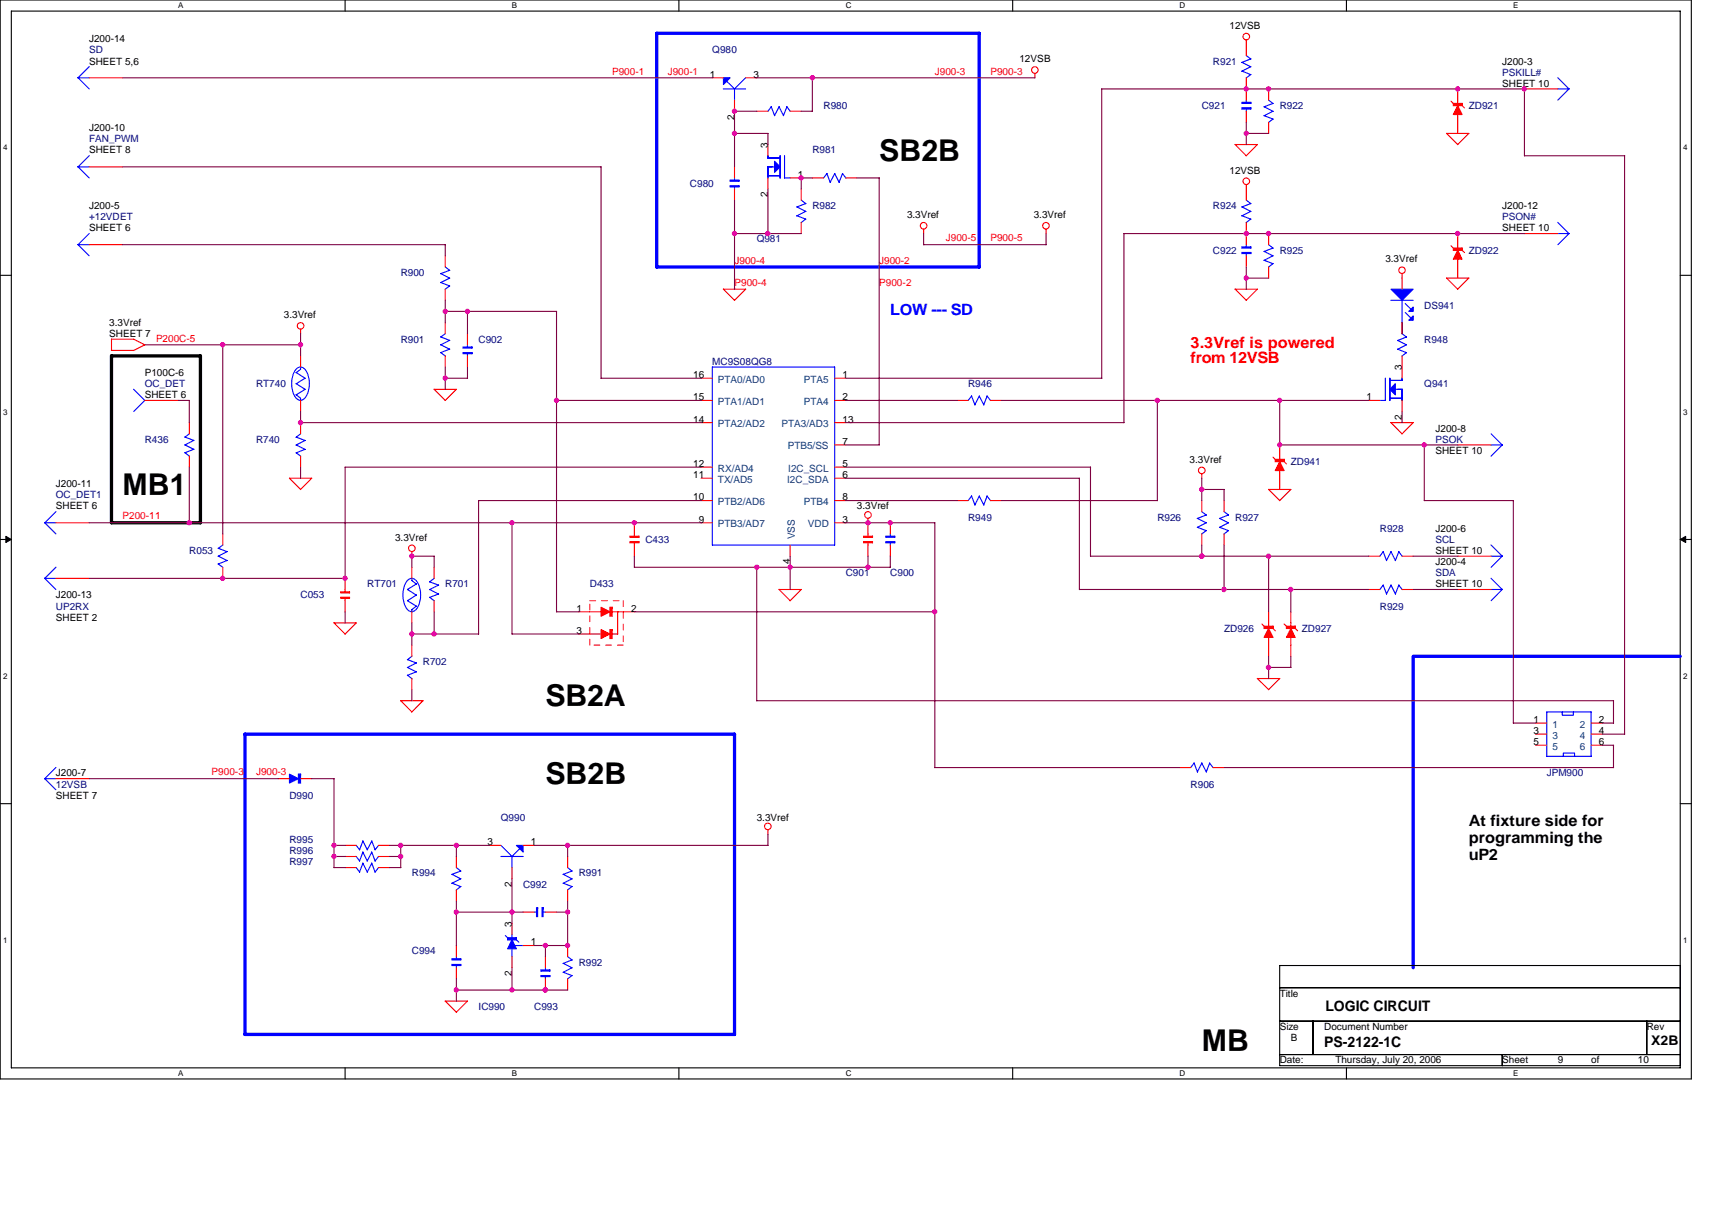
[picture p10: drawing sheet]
<svg xmlns="http://www.w3.org/2000/svg" width="297mm" height="210mm" viewBox="0 0 297 210" stroke-linecap="round" stroke-linejoin="round" font-family="sans-serif">
<path d="M0 0h293.5v187.2h-293.5zM2 1.9h289.5v183.4h-289.5z" fill="none" stroke="#000" stroke-width=".19"/>
<g fill="#fff">
<path d="M30.9 .2h.9v1.6h-.9z"/>
<path d="M30.9 185.5h.9v1.6h-.9z"/>
</g>
<path d="M59.9 0v1.9M59.9 185.3v1.9" fill="none" stroke="#000" stroke-width=".19"/>
<g fill="#fff">
<path d="M88.8 .2h.9v1.6h-.9z"/>
<path d="M88.8 185.5h.9v1.6h-.9z"/>
</g>
<path d="M117.8 0v1.9M117.8 185.3v1.9" fill="none" stroke="#000" stroke-width=".19"/>
<g fill="#fff">
<path d="M146.7 .2h1v1.6h-1z"/>
<path d="M146.7 185.5h1v1.6h-1z"/>
</g>
<path d="M175.7 0v1.9M175.7 185.3v1.9" fill="none" stroke="#000" stroke-width=".19"/>
<g fill="#fff">
<path d="M204.7 .2h1v1.6h-1z"/>
<path d="M204.7 185.5h1v1.6h-1z"/>
</g>
<path d="M233.6 0v1.9M233.6 185.3v1.9" fill="none" stroke="#000" stroke-width=".19"/>
<g fill="#fff">
<path d="M262.6 .2h.9v1.6h-.9z"/>
<path d="M262.6 185.5h.9v1.6h-.9z"/>
<path d="M.5 24.8h.8v1.6h-.8z"/>
<path d="M292 24.8h.8v1.6h-.8z"/>
<path d="M.5 70.7h.8v1.5h-.8z"/>
<path d="M292 70.7h.8v1.5h-.8z"/>
</g>
<path d="M0 47.8h2M291.5 47.8h2" fill="none" stroke="#000" stroke-width=".19"/>
<g fill="#fff">
<path d="M.5 116.5h.8v1.6h-.8z"/>
<path d="M292 116.5h.8v1.6h-.8z"/>
</g>
<path d="M0 93.6h2M291.5 93.6h2" fill="none" stroke="#000" stroke-width=".19"/>
<path d="M1 93.1l1 .5-1 .5zM291.5 93.6l1-.5v1z" fill="#000" stroke="#000" stroke-width=".17"/>
<g fill="#fff">
<path d="M.5 162.4h.8v1.5h-.8z"/>
<path d="M292 162.4h.8v1.5h-.8z"/>
</g>
<path d="M0 139.5h2M291.5 139.5h2M222 167.6h69.5v17.3h-69.5zM222 171.4h69.5M222 177.2h69.5M227.8 177.2v5.8M285.7 177.2v5.8M222 183h69.5M260.6 183v1.9" fill="none" stroke="#000" stroke-width=".19"/>
<path d="M113.9 5.8h56v40.5h-56zM291.5 113.9h-46.3v54M42.5 127.4h84.9v52.1h-84.9z" fill="none" stroke="#00f" stroke-width=".57"/>
<path d="M19.3 61.8h15.5v28.9h-15.5z" fill="none" stroke="#000" stroke-width=".57"/>
<g fill="none" stroke="#f00" stroke-width=".19">
<path d="M15.5 13.5h5.8M123.6 13.5h1.9M127.4 17.4v1.9M129.4 13.5h1.9M131.3 19.3h1.9M137.1 19.3h1.9M179.6 12.7v.8M216.2 6.9v2.8M216.2 13.5v3.9M216.2 19.3v1.9M220.1 15.4v2M251.8 17.6l.6 .6"/>
<path d="M252.9 15.4v2.5M252.9 19.9v3.3M253.5 18.1l.6 .6M264.5 15.4h5.8M15.5 29h5.8M127.4 29v1.9M127.4 32.8v1.9M133.2 25.1v1.9M133.2 30.9v1.9M137.1 30.9h1.9M139 32.8v1.9M139 38.6v1.9"/>
<path d="M140.9 30.9h2M146.7 30.9h2M160.2 39.8v.8M181.5 39.8v.8M214.3 25.1l1.9 1.9M214.3 25.1h3.9l-2 2M216.2 32v2.7M216.2 38.6v3.9M220.1 21.2v2M251 23.1l1.9 2M251 23.2h3.9M254.8 23.2l-1.9 1.9"/>
<path d="M15.5 42.5h5.8M25.1 59.8l-1.9 1M25.1 59.9l-1.9-1h-3.9v1.9M52.2 57.1v.8M77.3 44.4v1.9M77.3 50.2v1.9M77.3 56v1.9M81.1 57.9v1.9M125.5 50.2l1.9 1.9M125.5 50.2h3.9M129.4 50.2l-2 1.9M214.3 50.2l1.9 1.9"/>
<path d="M214.3 50.2h3.9l-2 1.9M216.2 44.4v1.9M220.1 40.5v2M220.1 46.3v2M243.3 47.5v2.7M243.3 56v1.9M251 48.2l1.9 2M251 48.3h3.9M251.8 42.7l.6 .6M252.9 40.5v2.6M252.9 45v3.3M253.5 43.2l.6 .6"/>
<path d="M254.8 48.3l-1.9 1.9M264.5 40.5h5.8M19.3 60.8h3.9M25.1 69.5h5.8M32.8 73.3v2M32.8 79.1v2M52.2 61.8v1.9M52.2 69.5v1.9M52.2 73.3v2M52.2 79.1v2M75.3 67.5l2 2M75.3 67.6h3.9"/>
<path d="M77.3 61.8v1.9M79.2 67.6l-2 1.9M81.1 61.8v1.9M121.6 73.3h2M121.6 69.5h2M121.6 65.6h2M144.8 73.3h1.9M144.8 69.5h1.9M144.8 65.6h1.9M144.8 77.2h1.9M166 69.5h2M171.8 69.5h2"/>
<path d="M220.9 79.3l.6 .6M222 77.2v2.5M222.6 79.9l.6 .6M237.5 69.5h1.9M241.3 73.3l1.9 2 2-2h-3.9M243.3 61.8v3.8M243.3 69.5v1.9M252.9 77.2h5.8M9.7 90.7h5.8M38.6 92.6v2M38.6 98.4v2M50.2 83l2 1.9"/>
<path d="M50.2 83h3.9l-2 2M71.5 95.7v.8M71.5 98.4v2M75.3 98.4v2M110.1 90.7v2.4M110.1 94.2v2.3M121.6 83h2M121.6 86.9h2M121.6 90.7h2M121.6 81.1h2M137.1 94.6v1.9M144.8 83h1.9"/>
<path d="M144.8 86.9h1.9M144.8 90.7h1.9M144.8 81.1h1.9M150.6 90v3.1M150.6 94.2v2.3M154.5 90.7v1.9M154.5 94.6v1.9M166 86.9h2M171.8 86.9h2M208.5 82.2v.8M208.5 86.9v1.9M208.5 92.6v2"/>
<path d="M212.4 86.9v1.9M212.4 92.6v2M222 81.6v3.3M224 84.9l-2 2M224 84.9h-3.9l1.9 2M237.5 96.5h1.9M243.3 96.5h1.9M252.9 96.5h5.8M9.7 100.4h5.8M58 108.1h3.8l-1.9 1.9zM59.9 100.4v2.3M59.9 103.8v2.4"/>
<path d="M71.5 106.2v1.9M71.5 112v1.9M71.5 117.8v1.9M75.3 104.2v2M100.4 110h3.9M100.4 106.2h3.9M106.2 106.2h3.9M107.2 106.2v3.8h-1M137.1 104.2l-1.9-1.9h3.8l-1.9 2M218.1 117.7l2 2M218.2 117.8h3.9l-2 1.9M218.9 108.3l.6 .6"/>
<path d="M220.1 106.2v2.5M220.1 110.6v3.3M220.7 108.9l.6 .6M222.8 108.3l.6 .6M224 106.2v2.5M224 110.6v3.3M224.5 108.9l.6 .6M237.5 102.3h1.9M243.3 102.3h1.9M252.9 102.3h5.8M9.7 135.1h5.8M48.3 135.1h1.9"/>
<path d="M52.2 135.1h1.9M69.5 121.6l2 1.9M69.5 121.6h3.9l-2 2M204.7 133.2h1.9M210.5 133.2h1.9M266.4 125.5h2M266.4 127.4h2M266.4 129.3h2M276.1 125.5h1.9M276.1 127.4h1.9M276.1 129.3h1.9M59.9 146.7h1.9"/>
<path d="M59.9 148.6h1.9M59.9 150.6h1.9M65.7 146.7h1.9M65.7 148.6h1.9M65.7 150.6h1.9M79.2 148.6v2M79.2 154.4v2M85 146.7h1.9M88.8 150.6v1.9M90.8 146.7h1.9M90.8 158.3h1.9M94.6 158.3h2"/>
<path d="M98.5 148.6v2M98.5 154.4v2M133.2 144v.8M77.3 173.7h3.8l-1.9 2zM79.2 164.1v1.9M79.2 167.9v2M88.8 160.2v2M88.8 166v1.9M90.8 164.1h1.9M94.6 166v1.9M94.6 169.9v1.9M98.5 164.1v1.9"/>
<path d="M98.5 169.9v1.9"/>
<circle cx="179.6" cy="12.1" r=".57"/>
<circle cx="216.2" cy="6.3" r=".57"/>
<circle cx="160.3" cy="39.2" r=".57"/>
<circle cx="181.5" cy="39.2" r=".57"/>
<circle cx="216.2" cy="31.5" r=".57"/>
<circle cx="52.2" cy="56.5" r=".57"/>
<circle cx="243.2" cy="46.9" r=".57"/>
<circle cx="71.5" cy="95.2" r=".57"/>
<circle cx="150.6" cy="89.4" r=".57"/>
<circle cx="208.5" cy="81.6" r=".57"/>
<circle cx="133.2" cy="143.4" r=".57"/>
</g>
<g fill="none" stroke="#00f" stroke-width=".19">
<path d="M13.5 13.5l2 1.9M13.5 13.5h2M15.5 11.6l-2 1.9M125.5 15.4h3.9M126.1 14.1l1.3 1.3M127.4 15.4v2M129.4 13.5l-2 2M133.8 18.5l.6 1.6M133.8 18.5l-.6 .8M135.2 18.5l-.8 1.6M136.5 18.5l.6 .8M136.5 18.5l-.5 1.6-.8-1.6"/>
<path d="M215.5 10.8l1.5 .8M215.5 12.3l1.5 .7M216.2 17.4v.4M216.2 18.9v.4M216.2 9.7l.8 .5M217 10.2l-1.5 .6M217 11.6l-1.5 .8M217 12.9l-.8 .6M220.1 17.4l.8 .6-1.6 .5 1.6 .8M220.9 19.3l-1.6 .8 1.6 .6M270.3 13.5l1.9 1.9h-1.9M272.2 15.4l-1.9 2"/>
<path d="M13.5 28.9l2 2M15.5 27l-2 2h2M127.4 30.9v.4M127.4 32.4v.4M133.2 29h1.2M133.2 30.5h2.2M133.2 27v.4h2.2M133.2 29v1.9M135.4 27v3.9M136.1 27v3.9h1M138.3 37.4l1.5 .6M139 34.7l.8 .6"/>
<path d="M139.8 35.3l-1.6 .6 1.6 .8M139.8 36.7l-1.6 .8M139.8 38l-.8 .6M143.5 30.1l.6 1.6 .7-1.6 .8 1.6M143.5 30.1l-.6 .8M146.8 30.9l-.6-.8-.6 1.5M215.5 35.9l1.5 .8M215.5 37.4l1.5 .6M216.2 34.7l.8 .6M217 35.3l-1.5 .6M217 36.7l-1.5 .8M217 38l-.8 .6"/>
<path d="M220.9 20.7l-.8 .6M270.3 38.6l1.9 1.9M13.5 42.4l2 2M15.5 40.5l-2 2h2M76.5 59.8l1.5 .8-1.5 .6M76.5 49l1.5 .6-.8 .6M77.3 46.3l.7 .6M77.3 57.9l-.8 .6 1.5 .6M78 46.9l-1.5 .6 1.5 .8-1.5 .7M78 59.1l-1.5 .7M81.1 59.8v.4M216.2 42.5v.4"/>
<path d="M216.2 44v.4M219.3 45.2l1.6 .6-.8 .6M220.1 42.5l.8 .6-1.6 .5 1.6 .8M220.9 44.4l-1.6 .8M241.3 52.1h3.9M242.5 59.1l1.5 .8-1.5 .7M243.3 52.1v3.9M243.3 57.9l.7 .6M243.8 52.7l1 1M243.8 54.2l1 1M244 58.5l-1.5 .6M270.3 40.5h1.9"/>
<path d="M272.2 40.5l-1.9 2M23.2 67.5l1.9 2M25.1 69.5l-1.9 1.9M32.1 78.5l.7 .6M32.1 77.2l1.5 .8M32.1 75.8l1.5 .6M32.9 75.3l-.8 .6M33.7 78l-1.6 .6M33.7 76.4l-1.6 .8M51.4 64.1a1.06 1.06 0 0 1 1-.4 1.06 1.06 0 0 1 .8 .8 4.6 4.6 0 0 1-.3 4.6 1.05 1.05 0 0 1-1.1 .3 1.05 1.05 0 0 1-.7-.8 4.7 4.7 0 0 1 .3-4.5zM51.4 64.6l1.5 1-1.5 1M51.4 66.6l1.5 1-1.5 .9"/>
<path d="M51.4 68.5l.8 .6v.4M51.4 75.9l1.6 .6M51.4 77.2l1.6 .8M51.4 78.6l.8 .6M52.2 63.7v.4l-.8 .6M52.2 75.3l-.8 .6M52.9 76.4l-1.5 .8M52.9 78l-1.5 .6M76.5 61.2l.8 .6M81.1 61.4v.4M123.6 63.7h21.2v30.9h-21.2zM168.6 68.7l.6 1.6"/>
<path d="M168.6 68.7l-.6 .8M171.3 68.7l.6 .8M171.3 68.7l-.6 1.6-.8-1.6-.8 1.6M239.4 69.5h1M240.4 65.6v3.9M241.1 66h2.2M241.1 65.6v3.9M241.1 69.1h2.2M242.1 67.6h1.2M242.5 60.6l1.5 .6-.8 .6M243.3 65.6v.4M243.3 67.6v1.9"/>
<path d="M258.7 75.3l2 1.9M258.7 77.2h1.9l-1.9 2M7.7 90.7l2 1.9M7.7 90.7h2M9.7 88.8l-1.9 1.9M9.7 98.4l-1.9 2M37.8 96.5l1.6 .8M37.8 97.9l.8 .5M37.8 95.1l1.6 .6-1.5 .8M38.7 94.6l-.8 .6M39.4 97.3l-1.5 .6M154.5 92.6v.5"/>
<path d="M154.5 94.2v.4M168.6 86.1l.6 1.6M168.6 86.1l-.6 .8M169.9 86.1l.8 1.6M169.9 86.1l-.8 1.5M171.3 86.1l.6 .8M171.3 86.1l-.6 1.5M208.5 88.8l.8 .6M209.3 89.4l-1.6 .6 1.6 .7M209.3 90.7l-1.6 .8 1.6 .6M209.3 92.1l-.8 .6M212.4 88.8l.8 .6"/>
<path d="M213.1 89.4l-1.5 .6 1.6 .7M213.1 90.7l-1.5 .8 1.6 .6-.8 .6M239.4 96.5l.6-.8 .6 1.6 .8-1.6 .7 1.6M242.7 95.7l.6 .8M242.7 95.7l-.6 1.6M258.7 94.6l1.9 1.9M258.7 96.5h2M260.7 96.5l-2 1.9M7.7 100.4l2 1.9M7.7 100.4h2M70.7 100.8a1.06 1.06 0 0 1 1-.4 1.06 1.06 0 0 1 .8 .8 4.6 4.6 0 0 1-.3 4.6 1.05 1.05 0 0 1-1.1 .3 1.05 1.05 0 0 1-.7-.8 4.7 4.7 0 0 1 .3-4.5zM70.7 114.5l1.6 .6"/>
<path d="M70.7 115.8l1.6 .8M70.7 117.2l.8 .6M71.5 113.9l-.8 .6M71.5 100.4v.4l.8 .6M72.2 115l-1.5 .8M72.2 116.6l-1.5 .6M72.3 103.3l-1.6 .9 1.6 1M72.3 101.3l-1.6 1 1.6 1M72.3 105.2l-.8 .6v.4M74.5 101l1.6 .6M74.5 102.3l1.6 .8M74.5 103.7l.9 .6"/>
<path d="M75.3 100.4l-.8 .6M76.1 101.5l-1.6 .8M76.1 103.1l-1.6 .6M240 101.5l.6 1.6M240 101.5l-.6 .8M241.3 101.5l.8 1.6M241.4 101.5l-.8 1.6M242.7 101.5l.6 .8M242.7 101.5l-.6 1.6M258.7 100.4l1.9 1.9M258.7 102.3h2M260.7 102.3l-2 1.9"/>
<path d="M7.7 135.1l2 2M7.7 135.1h2M9.7 133.2l-1.9 1.9M207.2 132.4l.6 1.6M207.2 132.4l-.6 .8M208.5 132.4l.8 1.6M208.5 132.4l-.8 1.6M209.9 132.4l.6 .8M209.9 132.4l-.6 1.6M268.4 123.5h7.7v7.8h-7.7zM271.1 123.5v.6h1.9v-.6M271.2 131.3v-.6h2v.6"/>
<path d="M61.8 150.5l.6 .8M62.9 145.9l.8 1.6 .8-1.6M62.9 147.8l.8 1.6 .8-1.6 .6 1.6 .6-.8M62.9 149.8l.8 1.5M63 145.9l-.6 1.6-.6-.8M63 147.9l-.6 1.5-.6-.8M63 149.8l-.6 1.6M64.5 145.9l.6 1.6 .6-.8M65.1 151.3l-.6-1.5-.8 1.6M65.7 150.6l-.6 .8M78.4 151.7l1.6 .8M78.4 153.3l1.6 .6"/>
<path d="M79.2 150.6l.8 .6M79.9 151.2l-1.5 .5M79.9 152.5l-1.5 .8M79.9 153.8l-.7 .7M86.9 146.7l2 2M86.9 148.6h3.9M88.8 148.6v2M90.2 147.3l-1.4 1.3M92.7 158.3h.4M94.2 158.3h.4M97.7 151.7l1.6 .8M97.7 153.3l1.6 .6"/>
<path d="M98.5 150.6l.8 .6M99.2 151.2l-1.5 .5M99.2 152.5l-1.5 .8M99.2 153.8l-.7 .7M79.2 166v.4M79.2 167.5v.4M87.7 162.3l.6 .6M88.8 162.1v.6M88.8 164.6v1.4M89.2 164.1h1.6M89.4 162.9l.6 .6M94.6 167.9v.4"/>
<path d="M94.6 169.5v.4M97.7 167.2l1.6 .8M97.7 168.7l1.6 .6M98.5 166l.8 .6M99.2 166.6l-1.5 .6M99.2 167.9l-1.5 .8M99.2 169.3l-.7 .6"/>
</g>
<g fill="#00f" stroke="#00f" stroke-width=".19">
<path d="M241.3 50.2h3.9l-1.9 1.9z" fill-rule="evenodd"/>
<path d="M244.4 54l.8-.7v.7z" fill-rule="evenodd"/>
<path d="M244.4 55.6l.8-.8v.8z" fill-rule="evenodd"/>
<path d="M89.6 146.7h1.2v1.2z" fill-rule="evenodd"/>
<path d="M242.1 66.6v1.9l-1-.9z" fill-rule="evenodd"/>
<path d="M153.7 94v.2h1.5v-.2z" fill-rule="evenodd"/>
<path d="M153.7 93v.2h1.5v-.2z" fill-rule="evenodd"/>
<path d="M215.5 42.8v.3h1.5v-.3z" fill-rule="evenodd"/>
<path d="M215.5 43.8v.2h1.5v-.2z" fill-rule="evenodd"/>
<path d="M78.4 167.4v.2h1.5v-.2z" fill-rule="evenodd"/>
<path d="M78.4 166.4v.2h1.5v-.2z" fill-rule="evenodd"/>
<path d="M50.2 134.3l1.6 .8-1.6 .8z" fill-rule="evenodd"/>
<path d="M51.8 134.3v1.6h.4v-1.6z" fill-rule="evenodd"/>
<path d="M94 157.5v1.6h.2v-1.6z" fill-rule="evenodd"/>
<path d="M93.1 157.5v1.6h.2v-1.6z" fill-rule="evenodd"/>
<path d="M215.5 17.8v.1h1.5v-.1z" fill-rule="evenodd"/>
<path d="M215.5 18.7v.2h1.5v-.2z" fill-rule="evenodd"/>
<path d="M134.4 28l1 1-1 .9z" fill-rule="evenodd"/>
<path d="M88.8 163.1l.8 1.6h-1.5z" fill-rule="evenodd"/>
<path d="M88.1 162.7v.4h1.5v-.4z" fill-rule="evenodd"/>
<path d="M93.8 169.3v.2h1.6v-.2z" fill-rule="evenodd"/>
<path d="M93.8 168.3v.2h1.6v-.2z" fill-rule="evenodd"/>
<path d="M125.5 13.5h1.2l-1.2 1.2z" fill-rule="evenodd"/>
<path d="M126.7 31.3v.2h1.5v-.2z" fill-rule="evenodd"/>
<path d="M126.7 32.2v.2h1.5v-.2z" fill-rule="evenodd"/>
<path d="M80.3 61.2v.2h1.6v-.2z" fill-rule="evenodd"/>
<path d="M80.3 60.2v.2h1.6v-.2z" fill-rule="evenodd"/>
</g>
<g fill="#f00" stroke="#f00" stroke-width=".19">
<path d="M222 80.1l.8 1.6h-1.5z" fill-rule="evenodd"/>
<path d="M221.3 79.7v.4h1.5v-.4z" fill-rule="evenodd"/>
<path d="M220.1 109.1l.8 1.5h-1.6z" fill-rule="evenodd"/>
<path d="M219.3 108.7v.4h1.6v-.4z" fill-rule="evenodd"/>
<path d="M224 109.1l.7 1.5h-1.5z" fill-rule="evenodd"/>
<path d="M223.2 108.7v.4h1.5v-.4z" fill-rule="evenodd"/>
<path d="M104.3 105.4l1.5 .8-1.5 .7z" fill-rule="evenodd"/>
<path d="M105.8 105.4v1.5h.4v-1.5z" fill-rule="evenodd"/>
<path d="M104.3 109.3l1.5 .7-1.5 .8z" fill-rule="evenodd"/>
<path d="M105.8 109.3v1.5h.4v-1.5z" fill-rule="evenodd"/>
<path d="M149.8 94v.2h1.6v-.2z" fill-rule="evenodd"/>
<path d="M149.8 93v.2h1.6v-.2z" fill-rule="evenodd"/>
<path d="M59.1 103.7v.1h1.5v-.1z" fill-rule="evenodd"/>
<path d="M59.1 102.7v.2h1.5v-.2z" fill-rule="evenodd"/>
<path d="M252.9 18.3l.8 1.6h-1.5z" fill-rule="evenodd"/>
<path d="M252.2 17.9v.4h1.5v-.4z" fill-rule="evenodd"/>
<path d="M252.9 43.4l.8 1.6h-1.5z" fill-rule="evenodd"/>
<path d="M252.2 43.1v.3h1.5v-.3z" fill-rule="evenodd"/>
<path d="M109.3 94v.2h1.5v-.2z" fill-rule="evenodd"/>
<path d="M109.3 93v.2h1.5v-.2z" fill-rule="evenodd"/>
</g>
<path d="M102.3 104.2h5.8M102.3 112v-7.8M108.1 104.2v7.8M108.1 112h-5.8" fill="none" stroke="#f00" stroke-width=".17" stroke-dasharray="1 1 1 1 1 1 1 1"/>
<g fill="none" stroke="#800040" stroke-width=".19">
<path d="M21.3 13.5h102.3M131.3 13.5h48.3M131.3 19.3h-3.9v9.7M139 19.3h2M140.9 13.5v5.8M21.3 29h83M104.3 29v36.7M127.4 23.2h5.8v1.9M127.4 34.7v15.5M133.2 32.8v7.8M141 30.9h-2v1.9M148.7 30.9h3.9"/>
<path d="M152.5 30.9l.1 46.3h-5.9M216.2 21.2v3.9M216.2 23.2h3.9M264.5 27.1v-11.7h-73.3v50.3M264.5 27h17.4M281.9 27v100.4M21.3 42.5h56M25.1 59.8h27.1M38.6 59.8v32.9M52.2 57.9v3.9M77.3 54h19.3M77.3 42.5v1.9"/>
<path d="M77.3 52.1v3.9M81.1 54v3.9M96.6 54v52.2h3.8M127.4 40.5h11.6M160.2 40.5v2h21.3M181.5 40.5v2M216.2 46.3v3.9M216.2 48.3h3.9M243.3 56v1.9M264.5 40.5h-69.5v32.9l-48.3-.1M30.9 69.5h1.9v3.9M52.2 71.4v1.9h69.5"/>
<path d="M77.3 65.6h3.8M77.3 63.7v3.9M81.1 63.7v2M96.6 69.5h25.1M104.3 65.6h17.4M146.7 65.6h44.5M146.7 69.5h19.4M173.8 69.5h63.7M200.8 69.5v17.4M222 77.2h30.9M222 69.5v7.7M243.3 71.4v2"/>
<path d="M247.1 77.2v9.7h15.5M15.5 90.7h106.2M32.8 81.1v9.6M52.2 81.1v1.9M71.5 98.5v-2h3.9l-.1 2M88.8 90.7v19.3h11.6M110.1 96.5v2l44.4-.1M121.7 81.1h-61.8v19.3M121.7 86.9h-38.7v23.1M131.3 98.4v23.2M137.1 96.5v5.8M146.7 83h40.6v19.3"/>
<path d="M146.7 81.1h42.5v15.4M146.7 90.7h15.5M146.7 86.9h19.4M150.6 96.5v2M154.5 96.5v2M162.2 90.7v42.5h42.5M173.8 86.9h27M189.2 96.5h48.3M208.5 83v3.9M208.5 94.6v1.9M208.5 84.9h3.9M212.4 84.9v2"/>
<path d="M212.4 94.6v7.7M220.1 96.5v9.7M245.2 96.5h7.7M262.6 86.9v38.6h3.8M15.5 100.4h44.4M59.9 106.2v1.9M71.5 110h11.6M71.5 108.1v3.9M71.5 119.7v1.9M75.3 106.2v3.8M110.1 106.2h52.1M187.3 102.3h50.2"/>
<path d="M220.1 113.9v3.9M220.1 115.8h3.9M224 102.3v3.9M224 113.9v1.9M245.2 102.3h7.7M15.5 135.1h32.8M54.1 135.1h3.9M58 135.1v15.5h1.9M131.3 121.6h148.6l.1 3.9h-2M278 129.3h1.9v3.9h-67.5M278 127.4h3.9M58 146.7h1.9"/>
<path d="M58 148.6h1.9M67.6 146.7h17.4M67.6 148.6h2M69.5 146.7l.1 3.9h-2M79.2 146.7v2M79.2 156.4v7.7M79.2 158.3h11.6M88.8 152.5v7.7M92.7 146.7h40.6M96.6 158.3h1.9M98.5 146.7v2M98.5 156.4v7.7h-5.8"/>
<path d="M133.2 144.8v1.9M79.2 169.9v3.9M79.2 171.8h19.3M88.8 167.9v3.9M94.6 164.1v1.9"/>
</g>
<g fill="#f0f" stroke="#f0f" stroke-width=".19">
<circle cx="252.9" cy="40.5" r=".38"/>
<circle cx="216.2" cy="40.5" r=".38"/>
<circle cx="220.1" cy="40.5" r=".38"/>
<circle cx="150.6" cy="90.7" r=".38"/>
<circle cx="208.5" cy="96.5" r=".38"/>
<circle cx="38.6" cy="100.4" r=".38"/>
<circle cx="59.9" cy="100.4" r=".38"/>
<circle cx="212.4" cy="102.3" r=".38"/>
<circle cx="216.2" cy="15.4" r=".38"/>
<circle cx="200.8" cy="69.5" r=".38"/>
<circle cx="222" cy="69.5" r=".38"/>
<circle cx="81.1" cy="54" r=".38"/>
<circle cx="77.2" cy="54" r=".38"/>
<circle cx="52.1" cy="73.3" r=".38"/>
<circle cx="139" cy="30.9" r=".38"/>
<circle cx="140.9" cy="13.5" r=".38"/>
<circle cx="127.4" cy="19.3" r=".38"/>
<circle cx="127.4" cy="23.1" r=".38"/>
<circle cx="133.2" cy="40.5" r=".38"/>
<circle cx="216.2" cy="23.1" r=".38"/>
<circle cx="223.9" cy="102.3" r=".38"/>
<circle cx="222" cy="77.2" r=".38"/>
<circle cx="247.1" cy="77.2" r=".38"/>
<circle cx="88.8" cy="90.7" r=".38"/>
<circle cx="110" cy="90.7" r=".38"/>
<circle cx="162.2" cy="106.2" r=".38"/>
<circle cx="75.3" cy="110" r=".38"/>
<circle cx="71.4" cy="96.5" r=".38"/>
<circle cx="220.1" cy="115.8" r=".38"/>
<circle cx="77.2" cy="65.6" r=".38"/>
<circle cx="71.4" cy="110" r=".38"/>
<circle cx="216.2" cy="48.2" r=".38"/>
<circle cx="208.5" cy="84.9" r=".38"/>
<circle cx="127.4" cy="40.5" r=".38"/>
<circle cx="96.5" cy="69.5" r=".38"/>
<circle cx="154.5" cy="90.7" r=".38"/>
<circle cx="150.6" cy="98.4" r=".38"/>
<circle cx="131.3" cy="98.4" r=".38"/>
<circle cx="137.1" cy="98.4" r=".38"/>
<circle cx="220.1" cy="15.4" r=".38"/>
<circle cx="252.9" cy="15.4" r=".38"/>
<circle cx="264.5" cy="15.4" r=".38"/>
<circle cx="220.1" cy="96.5" r=".38"/>
<circle cx="38.6" cy="59.8" r=".38"/>
<circle cx="52.1" cy="59.8" r=".38"/>
<circle cx="69.5" cy="146.7" r=".38"/>
<circle cx="69.5" cy="148.6" r=".38"/>
<circle cx="98.5" cy="146.7" r=".38"/>
<circle cx="94.6" cy="164.1" r=".38"/>
<circle cx="79.2" cy="158.3" r=".38"/>
<circle cx="79.2" cy="146.7" r=".38"/>
<circle cx="98.5" cy="164.1" r=".38"/>
<circle cx="98.5" cy="158.3" r=".38"/>
<circle cx="88.8" cy="158.3" r=".38"/>
<circle cx="57.9" cy="148.6" r=".38"/>
<circle cx="94.6" cy="171.8" r=".38"/>
<circle cx="79.2" cy="171.8" r=".38"/>
<circle cx="88.8" cy="171.8" r=".38"/>
<circle cx="32.8" cy="90.7" r=".38"/>
<circle cx="57.9" cy="146.7" r=".38"/>
</g>
<g font-size="5.2">
<text x="152.5" y="28">SB2B</text>
<text x="21.3" y="85.9">MB1</text>
<text x="94.6" y="122.6">SB2A</text>
<text x="94.6" y="136.1">SB2B</text>
<text x="208.5" y="182.4">MB</text>
</g>
<text font-size="2.7" fill="#00f" x="154.5" y="54.6">LOW --- SD</text>
<g font-size="2.7" fill="#f00">
<text x="206.6" y="60.4">3.3Vref is powered</text>
<text x="206.6" y="63.1">from 12VSB</text>
</g>
<g font-size="2.7">
<text x="254.8" y="143.4">At fixture side for</text>
<text x="254.8" y="146.3">programming the</text>
<text x="254.8" y="149.2">uP2</text>
</g>
<g font-size="2.5">
<text x="230" y="175.5">LOGIC CIRCUIT</text>
<text x="229.8" y="181.7">PS-2122-1C</text>
</g>
<text font-size="2.3" x="286.5" y="181.3">X2B</text>
<g font-size="1.7">
<text x="213.3" y="5">12VSB</text>
<text x="15.5" y="7.3">J200-14</text>
<text x="15.5" y="11.2">SHEET 5,6</text>
<text x="176.9" y="10.8">12VSB</text>
<text x="260.6" y="11.2">J200-3</text>
<text x="123.2" y="13.5">1</text>
<text x="130.7" y="13.5">3</text>
<text x="260.6" y="15">SHEET 10</text>
<text x="15.5" y="22.8">J200-10</text>
<text x="127.4" y="20.7" transform="rotate(-90 127.4 20.7)">2</text>
<text x="15.5" y="26.6">SHEET 8</text>
<text x="133.2" y="25.7" transform="rotate(-90 133.2 25.7)">3</text>
<text x="133.2" y="34.2" transform="rotate(-90 133.2 34.2)">2</text>
<text x="138.4" y="30.9">1</text>
<text x="213.3" y="30.1">12VSB</text>
<text x="15.5" y="36.3">J200-5</text>
<text x="15.5" y="40.2">SHEET 6</text>
<text x="157.4" y="37.8">3.3Vref</text>
<text x="179.4" y="37.8">3.3Vref</text>
<text x="260.6" y="36.3">J200-12</text>
<text x="260.6" y="40.2">SHEET 10</text>
<text x="240.4" y="45.6">3.3Vref</text>
<text x="19" y="56.6">3.3Vref</text>
<text x="19" y="58.5">SHEET 7</text>
<text x="49.3" y="55.2">3.3Vref</text>
<text x="25.1" y="65.2">P100C-6</text>
<text x="120.3" y="65.6">16</text>
<text x="146.2" y="65.6">1</text>
<text x="243.2" y="64.3" transform="rotate(-90 243.2 64.3)">3</text>
<text x="25.1" y="69.1">SHEET 6</text>
<text x="120.3" y="69.5">15</text>
<text x="146.2" y="69.5">2</text>
<text x="237.1" y="69.5">1</text>
<text x="120.3" y="73.3">14</text>
<text x="146.2" y="77.2">7</text>
<text x="146.2" y="73.3">13</text>
<text x="243.2" y="72.9" transform="rotate(-90 243.2 72.9)">2</text>
<text x="249.1" y="74.9">J200-8</text>
<text x="120.3" y="83">11</text>
<text x="120.3" y="81">12</text>
<text x="146.2" y="81">5</text>
<text x="146.2" y="83">6</text>
<text x="206.4" y="80.3">3.3Vref</text>
<text x="249.1" y="78.8">SHEET 10</text>
<text x="9.7" y="84.5">J200-11</text>
<text x="9.7" y="88.4">SHEET 6</text>
<text x="120.3" y="86.8">10</text>
<text x="146.2" y="86.8">8</text>
<text x="148.7" y="88.4">3.3Vref</text>
<text x="68.6" y="93.8">3.3Vref</text>
<text x="121.3" y="90.7">9</text>
<text x="146.2" y="90.7">3</text>
<text x="249.1" y="92.3">J200-6</text>
<text x="137.1" y="98" transform="rotate(-90 137.1 98)">4</text>
<text x="249.1" y="96.1">SHEET 10</text>
<text x="249.1" y="98.1">J200-4</text>
<text x="249.1" y="101.9">SHEET 10</text>
<text x="9.7" y="103.8">J200-13</text>
<text x="9.7" y="107.7">SHEET 2</text>
<text x="100" y="106.2">1</text>
<text x="109.5" y="106.2">2</text>
<text x="100" y="110">3</text>
<text x="266" y="125.5">1</text>
<text x="277.4" y="125.5">2</text>
<text x="266" y="127.4">3</text>
<text x="266" y="129.3">5</text>
<text x="277.4" y="127.4">4</text>
<text x="277.4" y="129.3">6</text>
<text x="9.7" y="134.7">J200-7</text>
<text x="9.7" y="138.6">SHEET 7</text>
<text x="131.3" y="142.5">3.3Vref</text>
<text x="84.6" y="146.7">3</text>
<text x="92.1" y="146.7">1</text>
<text x="88.8" y="153.9" transform="rotate(-90 88.8 153.9)">2</text>
<text x="88.8" y="160.8" transform="rotate(-90 88.8 160.8)">3</text>
<text x="92.1" y="164.1">1</text>
<text x="88.8" y="169.4" transform="rotate(-90 88.8 169.4)">2</text>
<text x="222" y="173">Title</text>
<text x="222" y="178.8">Size</text>
<text x="229.8" y="178.8">Document Number</text>
<text x="285.7" y="178.8">Rev</text>
<text x="222" y="184.6">Date:</text>
<text x="224" y="180.7">B</text>
<text x="231.7" y="184.6">Thursday, July 20, 2006</text>
<text x="260.6" y="184.6">Sheet</text>
<text x="270.3" y="184.6">9</text>
<text x="276.1" y="184.6">of</text>
<text x="284.2" y="184.6">10</text>
</g>
<g font-size="1.7" fill="#000080">
<text x="15.5" y="9.3">SD</text>
<text x="123.6" y="9.3">Q980</text>
<text x="210.5" y="11.2">R921</text>
<text x="260.6" y="13.1">PSKILL#</text>
<text x="142.9" y="18.9">R980</text>
<text x="208.5" y="18.9">C921</text>
<text x="222" y="18.9">R922</text>
<text x="254.8" y="18.9">ZD921</text>
<text x="15.5" y="24.7">FAN_PWM</text>
<text x="140.9" y="26.6">R981</text>
<text x="119.7" y="32.4">C980</text>
<text x="15.5" y="38.2">+12VDET</text>
<text x="140.9" y="36.3">R982</text>
<text x="210.5" y="36.3">R924</text>
<text x="260.6" y="38.2">PSON#</text>
<text x="69.5" y="47.9">R900</text>
<text x="131.3" y="42.1">Q981</text>
<text x="210.5" y="44">C922</text>
<text x="222" y="44">R925</text>
<text x="254.8" y="44">ZD922</text>
<text x="247.1" y="53.7">DS941</text>
<text x="69.5" y="59.5">R901</text>
<text x="83" y="59.5">C902</text>
<text x="247.1" y="59.5">R948</text>
<text x="123.6" y="63.3">MC9S08QG8</text>
<text x="25.1" y="67.2">OC_DET</text>
<text x="44.4" y="67.2">RT740</text>
<text x="168" y="67.2">R946</text>
<text x="247.1" y="67.2">Q941</text>
<text x="25.1" y="76.8">R436</text>
<text x="44.4" y="76.8">R740</text>
<text x="249.1" y="76.8">PSOK</text>
<text x="224" y="80.7">ZD941</text>
<text x="9.7" y="86.5">OC_DET1</text>
<text x="112" y="94.2">C433</text>
<text x="168" y="90.3">R949</text>
<text x="200.8" y="90.3">R926</text>
<text x="214.3" y="90.3">R927</text>
<text x="239.4" y="92.3">R928</text>
<text x="249.1" y="94.2">SCL</text>
<text x="32.8" y="96.1">R053</text>
<text x="63.7" y="101.9">RT701</text>
<text x="77.3" y="101.9">R701</text>
<text x="102.3" y="101.9">D433</text>
<text x="146.7" y="100">C901</text>
<text x="154.5" y="100">C900</text>
<text x="249.1" y="100">SDA</text>
<text x="9.7" y="105.8">UP2RX</text>
<text x="52.2" y="103.8">C053</text>
<text x="239.4" y="105.8">R929</text>
<text x="212.4" y="109.6">ZD926</text>
<text x="225.9" y="109.6">ZD927</text>
<text x="73.4" y="115.4">R702</text>
<text x="9.7" y="136.7">12VSB</text>
<text x="206.6" y="136.7">R906</text>
<text x="268.4" y="134.7">JPM900</text>
<text x="50.2" y="138.6">D990</text>
<text x="86.9" y="142.5">Q990</text>
<text x="50.2" y="146.3">R995</text>
<text x="50.2" y="148.3">R996</text>
<text x="50.2" y="150.2">R997</text>
<text x="71.5" y="152.1">R994</text>
<text x="90.8" y="154.1">C992</text>
<text x="100.4" y="152.1">R991</text>
<text x="71.5" y="165.6">C994</text>
<text x="100.4" y="167.6">R992</text>
<text x="83" y="175.3">IC990</text>
<text x="92.7" y="175.3">C993</text>
</g>
<g font-size="1.7" fill="#f00">
<text x="106.2" y="12.9">P900-1</text>
<text x="115.9" y="12.9">J900-1</text>
<text x="162.2" y="12.9">J900-3</text>
<text x="171.8" y="12.9">P900-3</text>
<text x="164.1" y="41.9">J900-5</text>
<text x="171.8" y="41.9">P900-5</text>
<text x="127.4" y="45.7">J900-4</text>
<text x="152.5" y="45.7">J900-2</text>
<text x="127.4" y="49.6">P900-4</text>
<text x="152.5" y="49.6">P900-2</text>
<text x="27.1" y="59.3">P200C-5</text>
<text x="21.3" y="90.1">P200-11</text>
<text x="36.7" y="134.5">P900-3</text>
<text x="44.4" y="134.5">J900-3</text>
</g>
<g font-size="1.7" fill="#004080">
<text x="124.6" y="70.3">PTA1/AD1</text>
<text x="124.6" y="66.4">PTA0/AD0</text>
<text x="139.5" y="66.4">PTA5</text>
<text x="139.5" y="70.3">PTA4</text>
<text x="124.6" y="74.1">PTA2/AD2</text>
<text x="135.6" y="74.1">PTA3/AD3</text>
<text x="136.7" y="78">PTB5/SS</text>
<text x="124.6" y="83.8">TX/AD5</text>
<text x="124.6" y="81.9">RX/AD4</text>
<text x="136.6" y="83.8">I2C_SDA</text>
<text x="136.8" y="81.9">I2C_SCL</text>
<text x="124.6" y="87.7">PTB2/AD6</text>
<text x="139.5" y="87.7">PTB4</text>
<text x="124.6" y="91.5">PTB3/AD7</text>
<text x="137.9" y="93.6" transform="rotate(-90 137.9 93.6)">VSS</text>
<text x="140.2" y="91.5">VDD</text>
<text x="269.3" y="126.3">1</text>
<text x="269.3" y="128.2">3</text>
<text x="269.3" y="130.1">5</text>
<text x="274.1" y="126.3">2</text>
<text x="274.1" y="128.2">4</text>
<text x="274.1" y="130.1">6</text>
</g>
<g font-size="1.4">
<text x="30.9" y="1.5">A</text>
<text x="88.8" y="1.5">B</text>
<text x="146.7" y="1.5">C</text>
<text x="204.7" y="1.5">D</text>
<text x="262.6" y="1.5">E</text>
<text x=".5" y="26.1">4</text>
<text x="292" y="26.1">4</text>
<text x=".5" y="71.9">3</text>
<text x="292" y="71.9">3</text>
<text x=".5" y="117.8">2</text>
<text x="292" y="117.8">2</text>
<text x=".5" y="163.6">1</text>
<text x="292" y="163.6">1</text>
<text x="30.9" y="186.8">A</text>
<text x="88.8" y="186.8">B</text>
<text x="146.7" y="186.8">C</text>
<text x="204.7" y="186.8">D</text>
<text x="262.6" y="186.8">E</text>
</g>
</svg>
